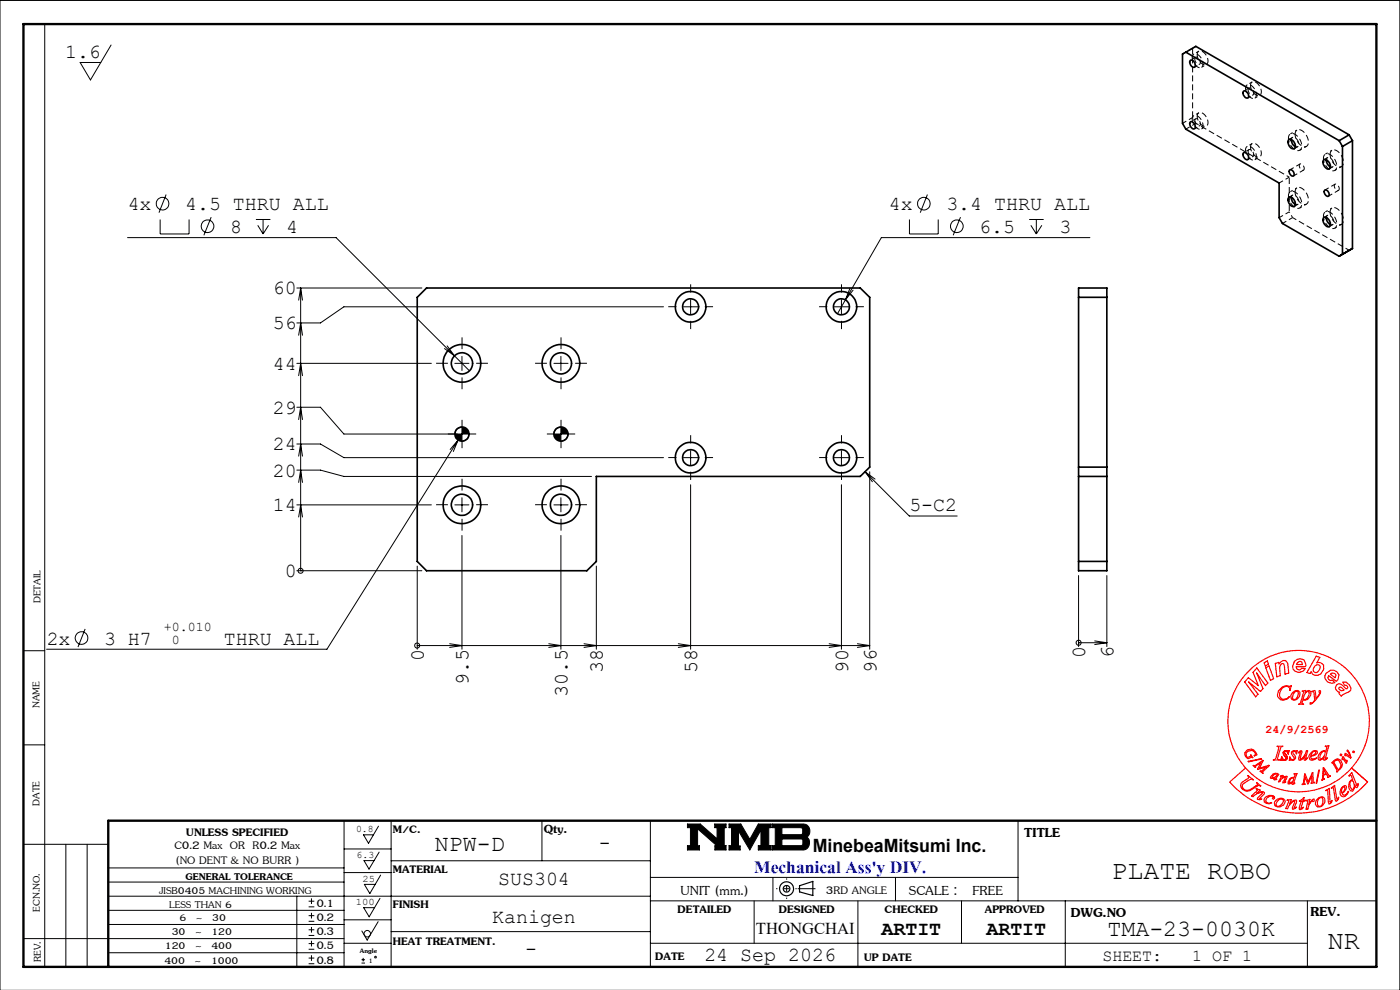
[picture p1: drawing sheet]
<svg xmlns="http://www.w3.org/2000/svg" width="297mm" height="210mm" viewBox="0 0 297 210" stroke-linecap="round" stroke-linejoin="round" font-family="sans-serif">
<g fill="none" stroke="#000" stroke-width=".21">
<path d="M9.5 5.1v200M23.6 9.6l-4.4 7.4-2.2-3.7h4.4M27.1 50.4h44.2l28.3 28.3M34 46.6v3h6.1v-3M35.2 41.3l-1.5 3.8M44.8 46.1l-1.5 3.8M54.3 46.6h3.1M54.7 47.8l1.1 1.8M55.8 46.6v3M57 47.8l-1.2 1.8M192.9 46.6v3h6.1v-3M196.7 41.3l-1.5 3.8"/>
<path d="M203.8 46.1l-1.6 3.8M218.3 46.6h3.1M218.7 47.8l1.2 1.8M219.9 46.6v3M221 47.8l-1.1 1.8M231.2 50.4h-44.2l-7.6 13.2M63 77.1h28.5M63 61.1h26.5M63.4 79.7l.4-2.6 .4 2.6M63.4 71.1l.4-2.6 .4 2.6M63.8 61.1v60M63.8 61.1l.4 2.6"/>
<path d="M63.8 61.1l-.4 2.6M94.9 73.4l1.5 2.1-2.1-1.6M96.5 77.1h3M98 75.6v3M117.5 77.1h3M119 75.6v3M140.8 65.1h-67.8l-5 3.4h-5M145 65.1h3M146.5 63.6v3M177 65.1h3M178.5 63.6v3M179.4 63.6l-1.7 3"/>
<path d="M180.3 61.2l-.9 2.4M181 61.6l-1.6 2M63 86.4h5l5 5.7h26.5a1.44 1.44 0 0 1-1.5 1.5v-3a1.49 1.49 0 0 0-1.5 1.5M63 94.2h5l5 2.9h67.8M63 99.7h5l5 1.4h52.5M63.4 89l.4-2.6 .4 2.6M63.4 96.8l.4-2.6 .4 2.6M97.2 93.3l-27.8 44.4h-59.5M97.2 93.3l-1.7 2M97.2 93.3l-1 2.5M98.8 90.8l-1.6 2.5M118 90.9l-.4 .6-.1 .6h3a1.5 1.5 0 0 1-1.5 1.5v-3z"/>
<path d="M145 97.1h3M146.5 95.6v3M177 97.1h3M178.5 95.6v3M63 107.1h28.5M63.4 109.7l.4-2.6 .4 2.6M63.4 102.3l.4-2.6 .4 2.6M96.5 107.1h3M98 105.6v3M98 113.6v24.1M117.5 107.1h3M119 105.6v3"/>
<path d="M119 113.6v24.1M146.5 102.8v34.9M178.5 102.8v34.9M183.5 100.1l2.1 1.5M183.5 100.1l1.6 2.1M183.5 100.1l9.4 9.4h10.2M184.5 100.1v37.6M5 138h4.5M18.1 133.4l-1.6 3.9M63 121.1h26.5M63.8 121.1h.1M88.5 136.9h.1"/>
<path d="M88.5 120.1v17.6M88.5 136.9h96M95.4 136.6l2.6 .3-2.6 .4M116.4 136.6l2.6 .3-2.6 .4M123.9 136.6l2.6 .3-2.6 .4M126.5 120.1v17.6M143.9 136.6l2.6 .3-2.6 .4M175.9 136.6l2.6 .3-2.6 .4M181.9 136.6l2.6 .3M184.5 136.9l-2.6 .4M228.8 136.3h.1M228.8 122.1v15.1"/>
<path d="M228.8 136.3h6M232.2 136l2.6 .3M234.8 122.1v15.1M234.8 136.3l-2.6 .4M5 158h4.5M5 179.1h18M14 179.1v26M18.5 179.1v26M73 174.1v31M80.3 175.3l-2.1 3.6-1.1-1.8h2.1M83 174.1v31M115 174.1v8.5"/>
<path d="M138 174.1v31M145.8 174.8h2.8l3.5 3.1v-2.3h-.5v-.8h2.4v.8h-.4v3.8h.4v.9h-2.3v-.9h.4l-4.1-3.6v3.6h.4v.9h-2.6v-.9h.7v-3.8h-.7zM154.7 174.8h2.5l1.9 3.2 1.8-3.2h2.7v.8h-.5v3.8h.5v.9h-2.7v-.9h.5v-3.3l-2.3 4.2-2.4-4v3.1h.3v.9h-2.3v-.9h.5v-3.8h-.5zM163.9 174.8h6.6a1.5 1.5 0 0 1 1.3 1.2 1.5 1.5 0 0 1-.7 1.6 1.48 1.48 0 0 1 .6 1.6 1.48 1.48 0 0 1-1.4 1.1h-6.4v-.9h.6v-3.8h-.6zM165.9 175.6h4.1l.3 .3v.9l-.3 .3h-4.1zM165.9 178h4.2l.2 .3v.8l-.3 .3h-4.1zM216 174.1v17M5 199.1h68M22.9 184.1h50.1M23 190.1h115M23 196.1h50M23 193.1h50"/>
<path d="M23 187.1h50M63 190.1v14.9M65.5 192.4h1.2M65.5 191.2h1.2M65.5 195.4h1.2M65.5 194.2h1.2M65.5 198.4h1.2M65.5 197.2h1.2M66.1 190.6v1.2M66.1 193.6v1.2M66.1 196.6v1.2M66.1 199.6v1.2"/>
<path d="M73 195.1h10M73 185.1h10M73 180.1h10M80.2 195.5l-2.3 3.9-1.1-1.9M80.4 180.8l-2.1 3.6-1.1-1.8h2.1M80.6 190.6l-2.3 3.9-1.1-2h2.2M80.8 185.6l-2.3 3.9-1.2-1.9h2.3M83 197.6h55M83 182.6h55M138 186.1h78M138 191.1h154M160 191.1v9"/>
<path d="M164 186.1v5M182 191.1v14M190 186.1v5M204 191.1v9M226 191.1v13.9M277.4 191.1v13.9M0 210.1v-210h297v210M23 202.1h50M65.5 201.4h1.2M65.5 200.2h1.2M65.5 204.4h1.2M65.5 203.2h1.2"/>
<path d="M66.1 202.6v1.2M73 200.1h10M76.7 204.3h.7M76.7 203.6h.7M77 203.2v.7M138 200.1h139.4"/>
<circle cx="34.5" cy="43.2" r="1.34"/>
<circle cx="44" cy="48" r="1.34"/>
<circle cx="196" cy="43.2" r="1.34"/>
<circle cx="203" cy="48" r="1.34"/>
<circle cx="17.3" cy="135.4" r="1.34"/>
<circle cx="63.8" cy="121.1" r=".54"/>
<circle cx="88.5" cy="136.9" r=".53"/>
<circle cx="228.8" cy="136.3" r=".53"/>
<circle cx="77.9" cy="198.1" r=".68"/>
<circle cx="79.7" cy="203" r=".17"/>
</g>
<g fill="none" stroke="#000" stroke-width=".25">
<path d="M169.6 187.9l2.8-.9v3l-2.8-.8z"/>
<circle cx="166.9" cy="188.5" r=".7"/>
<circle cx="166.9" cy="188.5" r="1.48"/>
</g>
<path d="M164.6 188.5h4.4M166.9 186.3v4.4" fill="none" stroke="#000" stroke-width=".21" stroke-dasharray="15.2 1.3 1.3 1.3" stroke-dashoffset="15" stroke-linecap="butt"/>
<g fill="none" stroke="#000" stroke-width=".21" stroke-dasharray="15.2 1.3 1.3 1.3" stroke-linecap="butt">
<path d="M95 77.1h-2.5M98 74.1v-2.5M101 77.1h2.5M116 77.1h-2.5M119 74.1v-2.5M122 77.1h2.5M143.5 65.1h-1.7M146.5 62.1v-1.8M146.5 68.1v1.7M149.5 65.1h1.8M175.5 65.1h-1.7M178.5 62.1v-1.8"/>
<path d="M178.5 68.1v1.7M181.5 65.1h1.8M96.5 92.1h-1.5M98 80.1v2.5M98 90.6v-1.5M98 93.6v1.5M99.5 92.1h1.5M117.5 92.1h-1.5M119 80.1v2.5M119 90.6v-1.5M119 93.6v1.5M120.5 92.1h1.5"/>
<path d="M143.5 97.1h-1.7M146.5 94.1v-1.8M149.5 97.1h1.8M175.5 97.1h-1.7M178.5 94.1v-1.8M181.5 97.1h1.8M95 107.1h-2.5M98 104.1v-2.5M98 110.1v2.5M101 107.1h2.5M116 107.1h-2.5M119 104.1v-2.5"/>
<path d="M119 110.1v2.5M122 107.1h2.5M146.5 100.1v1.7M178.5 100.1v1.7M169.2 188.5h3.8"/>
</g>
<path d="M5 5.1h287v200h-287zM292 174.1h-269v31" fill="none" stroke="#000" stroke-width=".5"/>
<path d="M145.8 174.8v.8h.7v3.8h-.7v.9h2.6v-.9h-.4v-3.6l4.1 3.6h-.4v.9h2.3v-.9h-.4v-3.8h.4v-.8h-2.4v.8h.5v2.3l-3.5-3.1zM154.7 174.8v.8h.5v3.8h-.5v.9h2.3v-.9h-.3v-3.1l2.4 4 2.3-4.2v3.3h-.5v.9h2.7v-.9h-.5v-3.8h.5v-.8h-2.7l-1.8 3.2-1.9-3.2zM165.9 178h4.2l.2 .2v.9l-.3 .3h-4.1zM163.9 174.8v.8h.6v3.8h-.6v.9h6.8l.8-.6 .2-.8-.1-.9-.5-.4a1.49 1.49 0 0 0 .7-1.6 1.49 1.49 0 0 0-1.3-1.2zM165.9 175.6h4.1l.3 .3v.9l-.3 .3h-4.1z" fill-rule="evenodd" fill="#000"/>
<g fill="none" stroke="#000" stroke-width=".35">
<path d="M251.6 11.1l-.7 .4v14.7l.7 1.2 19.8 11.4v7.4l.7 1.2 12 7M251.6 11.1l32.5 18.7M251.6 11.1l2.1-1.3 32.5 18.8M252.4 12.9a.82 .82 0 0 1 1 .1 .82 .82 0 0 1 .2 .9 .5 .5 0 0 1-.6 .4 .5 .5 0 0 1-.4-.5l-.2-.6zM263.7 19.4a.6 .6 0 0 1 1 .4 .51 .51 0 0 1 .2 .7 .51 .51 0 0 1-.6 .2 1.21 1.21 0 0 1-.6-1.3zM252.4 26a.89 .89 0 0 1 1 .2 .89 .89 0 0 1 .1 1 .78 .78 0 0 1-1.1-.8zM263.8 32.4a.9 .9 0 0 1 .9 .5 .9 .9 0 0 1-.1 1 1.12 1.12 0 0 1-.8-1.5zM273.4 29.6a1.27 1.27 0 0 1 1.1 2 1.34 1.34 0 0 1-1.1-2zM273.6 36a.85 .85 0 0 1 .8 .5 .85 .85 0 0 1 0 .9 .92 .92 0 0 1-.8-1.4zM273.9 29.6v.1a1.71 1.71 0 0 0 .9 1.4M280.8 34a1.12 1.12 0 0 1 1.4 1.2 .56 .56 0 0 1-.4 .7 .56 .56 0 0 1-.7-.4 1.33 1.33 0 0 1-.3-1.5zM281.4 33.9a1.77 1.77 0 0 0 .8 1.5"/>
<path d="M284.1 29.8l.7 1.3M284.8 31.1v22.8M286.2 28.6l-2.1 1.2M286.2 28.6l.7 1.2M286.9 29.8l-2.1 1.3M286.9 29.8v22.9M273.4 41.8a1.27 1.27 0 0 1 1.1 2 1.34 1.34 0 0 1-1.1-2zM273.9 41.8v.1a1.6 1.6 0 0 0 .9 1.4M280.8 46.2a1.12 1.12 0 0 1 1.4 1.3 .56 .56 0 0 1-.4 .6 .56 .56 0 0 1-.7-.4 1.33 1.33 0 0 1-.3-1.5zM281 40.3a.8 .8 0 0 1 .8 .5 .8 .8 0 0 1-.1 .9 .93 .93 0 0 1-.7-1.4zM281.4 46.1a1.77 1.77 0 0 0 .8 1.6M284.8 53.9l-.7 .5"/>
<path d="M286.9 52.7l-2.8 1.7M286.9 52.7l-2.1 1.2M88.5 63.1l2-2h92l2 2v36l-2 2h-56v18l-2 2h-34l-2-2zM228.8 61.1h6v60h-6zM228.8 63.1h6M228.8 99.1h6M228.8 101.1h6M228.8 119.1h6"/>
<circle cx="98" cy="77.1" r="4"/>
<circle cx="98" cy="77.1" r="2.25"/>
<circle cx="119" cy="77.1" r="2.25"/>
<circle cx="119" cy="77.1" r="4"/>
<circle cx="146.5" cy="65.1" r="1.7"/>
<circle cx="146.5" cy="65.1" r="3.3"/>
<circle cx="178.5" cy="65.1" r="1.7"/>
<circle cx="178.5" cy="65.1" r="3.3"/>
<circle cx="98" cy="92.1" r="1.48"/>
<circle cx="119" cy="92.1" r="1.5"/>
<circle cx="146.5" cy="97.1" r="1.7"/>
<circle cx="146.5" cy="97.1" r="3.3"/>
<circle cx="178.5" cy="97.1" r="1.7"/>
<circle cx="178.5" cy="97.1" r="3.3"/>
<circle cx="98" cy="107.1" r="4"/>
<circle cx="98" cy="107.1" r="2.26"/>
<circle cx="119" cy="107.1" r="2.26"/>
<circle cx="119" cy="107.1" r="4"/>
</g>
<g fill="none" stroke="#000" stroke-width=".21" stroke-dasharray="1.3 .6" stroke-dashoffset=".4" stroke-linecap="butt">
<path d="M250.9 11.5l2.1-1.3M252.9 12.2a.79 .79 0 0 1 .6-.8 .79 .79 0 0 1 .9 .4 1.83 1.83 0 0 1 .5 2.5 1.9 1.9 0 0 1-2-2.1M253 10.2l.7-.4M253.5 12.5a.47 .47 0 0 1 .4-.4 .47 .47 0 0 1 .5 .4 .59 .59 0 0 1 .3 .7 .59 .59 0 0 1-.5 .4 1.29 1.29 0 0 1-.7-1.1M254 11.6a.79 .79 0 0 1 .6-.8 .79 .79 0 0 1 .9 .4 1.83 1.83 0 0 1 .4 2.5 1.9 1.9 0 0 1-1.9-2.1M264.2 18.8a.79 .79 0 0 1 .6-.9 .79 .79 0 0 1 .9 .5 1.83 1.83 0 0 1 .5 2.4 1.9 1.9 0 0 1-2-2M264.8 19.1a.47 .47 0 0 1 .4-.5 .47 .47 0 0 1 .5 .4 .59 .59 0 0 1 .3 .7 .59 .59 0 0 1-.5 .5 1.29 1.29 0 0 1-.7-1.1M265.3 18.1a.79 .79 0 0 1 .6-.8 .79 .79 0 0 1 .9 .4 1.83 1.83 0 0 1 .4 2.5 1.9 1.9 0 0 1-1.9-2.1M251.6 27.4l2.1-1.2M252.9 25.3a.79 .79 0 0 1 .6-.9 .79 .79 0 0 1 .9 .5 1.83 1.83 0 0 1 .5 2.5 1.9 1.9 0 0 1-2-2.1M253 24.9l-2.1 1.3M253.5 25.6a.47 .47 0 0 1 .4-.5 .47 .47 0 0 1 .5 .5 .59 .59 0 0 1 .3 .6 .59 .59 0 0 1-.5 .5 1.29 1.29 0 0 1-.7-1.1"/>
<path d="M254 24.7a.79 .79 0 0 1 .6-.9 .79 .79 0 0 1 .9 .5 1.83 1.83 0 0 1 .4 2.4 1.9 1.9 0 0 1-1.9-2M264.2 31.8a.79 .79 0 0 1 .6-.8 .79 .79 0 0 1 .9 .4 1.83 1.83 0 0 1 .5 2.5 1.9 1.9 0 0 1-2-2.1M264.8 32.1a.47 .47 0 0 1 .4-.4 .47 .47 0 0 1 .5 .4 .59 .59 0 0 1 .3 .7 .59 .59 0 0 1-.5 .4 1.29 1.29 0 0 1-.7-1.1M265.3 31.2a.79 .79 0 0 1 .6-.8 .79 .79 0 0 1 .9 .4 1.83 1.83 0 0 1 .4 2.5 1.9 1.9 0 0 1-1.9-2.1M271.4 38.8l2.1-1.2M273.3 29.3a.94 .94 0 0 1 .7-1 .94 .94 0 0 1 1.1 .4 2.46 2.46 0 0 1 .8 3.1 1.53 1.53 0 0 1-2.1-1l-.5-1.5M274.2 29.2l-.7 .4M274.4 37.3l2.1-1.2M274.6 31.5l.7-.4M274.7 28.5a.94 .94 0 0 1 .7-1 .94 .94 0 0 1 1.1 .4 2.46 2.46 0 0 1 .8 3 1.53 1.53 0 0 1-2.1-.9l-.5-1.5M275.8 34.8l-2.1 1.2M280.8 33.6a.94 .94 0 0 1 .6-1 .94 .94 0 0 1 1.1 .4 2.46 2.46 0 0 1 .8 3 1.53 1.53 0 0 1-2.1-.9l-.4-1.5"/>
<path d="M281.6 33.4l-.7 .5M282 35.8l.7-.4M282.2 32.8a.94 .94 0 0 1 .6-1 .94 .94 0 0 1 1.1 .4 2.46 2.46 0 0 1 .8 3 1.53 1.53 0 0 1-2.1-.9l-.4-1.5M283.2 39.1l-2.1 1.2M272.1 47.4l2.1-1.2M273.3 41.6a.94 .94 0 0 1 .7-1.1 .94 .94 0 0 1 1.1 .5 2.46 2.46 0 0 1 .8 3 1.53 1.53 0 0 1-2.1-1l-.5-1.4M273.5 44.9l-2.1 1.3M274.2 41.4l-.7 .4M274.2 46.2l12 6.9M274.6 43.8l.7-.4M274.7 40.7a.94 .94 0 0 1 .7-1 .94 .94 0 0 1 1.1 .5 2.46 2.46 0 0 1 .8 3 1.53 1.53 0 0 1-2.1-1l-.5-1.5M280.8 45.8a.94 .94 0 0 1 .6-1 .94 .94 0 0 1 1.1 .5 2.46 2.46 0 0 1 .8 3 1.53 1.53 0 0 1-2.1-1l-.4-1.5"/>
<path d="M281.6 45.7l-.7 .4M281.8 41.6l2.2-1.2M282 48l.7-.4M282.2 45a.94 .94 0 0 1 .6-1 .94 .94 0 0 1 1.1 .5 2.46 2.46 0 0 1 .8 3 1.53 1.53 0 0 1-2.1-1l-.4-1.5"/>
</g>
<g fill="none" stroke="#000" stroke-width=".21" stroke-dasharray="1.3 .6" stroke-dashoffset=".6" stroke-linecap="butt">
<path d="M253.4 14.2l1.1-.6M253.6 12.1l-1 .7M254.3 10.9l-1 .6M254.9 14.3l1-.6M265 18.7l-1.1 .6M265.6 17.4l-1 .6M253.4 27.3l1.1-.6M253.6 25.2l-1 .6M253.7 26.2l19.8 11.4M254.3 23.9l-1 .6M254.9 27.4l1-.7M264.7 20.8l1.1-.6"/>
<path d="M264.7 33.8l1.1-.6M265 31.7l-1.1 .7M265.6 30.5l-1 .6M266.2 20.8l1-.6M266.2 33.9l1-.6M274 29.6a.55 .55 0 0 1 .4-.5 .55 .55 0 0 1 .6 .3 1.04 1.04 0 0 1 .1 1.8l-.3-.1M281.4 33.9a.55 .55 0 0 1 .4-.5 .55 .55 0 0 1 .6 .3 1.04 1.04 0 0 1 .2 1.7h-.3M274 41.8a.55 .55 0 0 1 .4-.5 .55 .55 0 0 1 .6 .4 1.04 1.04 0 0 1 .1 1.7l-.3-.1M281.4 46.1a.55 .55 0 0 1 .4-.5 .55 .55 0 0 1 .6 .3 1.04 1.04 0 0 1 .2 1.8l-.3-.1"/>
</g>
<path d="M253.7 26.2l-.7-1.3M275.6 35.1a.4 .4 0 0 1 .4-.4 .4 .4 0 0 1 .4 .4 .56 .56 0 0 1 .3 .5 .56 .56 0 0 1-.4 .5 1.1 1.1 0 0 1-.7-1M283.1 39.4a.4 .4 0 0 1 .3-.4 .4 .4 0 0 1 .4 .3 .56 .56 0 0 1 .4 .6 .56 .56 0 0 1-.5 .5 1.1 1.1 0 0 1-.6-1M274.2 46.2l-.7-1.3" fill="none" stroke="#000" stroke-width=".21" stroke-dasharray="1.3 .6" stroke-dashoffset=".7" stroke-linecap="butt"/>
<path d="M273.5 37.6v7.3" fill="none" stroke="#000" stroke-width=".21" stroke-dasharray="1.3 .6" stroke-dashoffset="-.2" stroke-linecap="butt"/>
<path d="M253 10.2v14.7" fill="none" stroke="#000" stroke-width=".21" stroke-dasharray="1.3 .6" stroke-linecap="butt"/>
<path d="M275.2 27.6l-1.5 .8M275.2 39.8l-1.5 .8M275.7 31.9l1.5-.9M282.6 31.9l-1.4 .8M283.2 36.1l1.4-.8M275.7 44.1l1.5-.8M282.6 44.1l-1.4 .8M283.2 48.4l1.4-.8" fill="none" stroke="#000" stroke-width=".21" stroke-dasharray="1.3 .6" stroke-dashoffset=".8" stroke-linecap="butt"/>
<g fill="none" stroke="#f00" stroke-width=".25">
<path d="M279.2 139.2l.8 .2-.7 1.2h.9l.6 .4v1l-.6 .9-.6 .4h-.7l-.5-.3-.2-.6-.3 .5-.7-.2zM264.6 159.1l.9-.2a1.82 1.82 0 0 1 1.2 1.3l-.6 .1 .2-.4-.1-.3-.6-.4-.8 .1-.4 .4v.7l.3 .2 .7-.2v-.2l.4 .5-.2-.1-.8 .3-.6-.5-.1-.7zM266.6 141.7l2.4 3.2-.5 .5-1.9-2.6 1.3 3.3-.5 .6-2.5-2 2 2.5-.5 .6-2.3-3.1 .7-1 2.1 1.7-1.1-2.8zM268.2 140.6l.7-.4 .2 .7-.7 .4zM268.5 141.7l.7-.5 1 2.8-.7 .3zM270.5 140.7l.8-.2v.4l.9-.8h.5a2.84 2.84 0 0 1 .7 2.7l-.8 .2-.1-1.6a.46 .46 0 0 0-.1-.5 .46 .46 0 0 0-.5-.1l-.4 .7 .1 1.8-.7 .3zM271 158.3h1.1l-.4 .2-.6 2.1-.1 .4 .4 .1-1.3 .1 .4-.1 .2-.5 .6-2.1zM272 145.7l.4-.2h1.5l-.3 .9a.67 .67 0 0 0-.2-.7 .67 .67 0 0 0-.8 0 1.52 1.52 0 0 0-.6 2.6 1.44 1.44 0 0 0 1.6-.5l-.5 .5-.8 .2-.6-.1-.6-.5-.1-.5 .2-.9zM272.4 159.4l1-.2-.1 .7-.1-.3-.4-.3-.3 .3 .6 1.1a.84 .84 0 0 1-1.2 .5l-.2 .1 .2-.7 .1 .4 .5 .1 .3-.1v-.3l-.6-.8zM274.1 159.4l1-.2v.7l-.2-.3-.3-.3-.4 .3 .7 1.1a.88 .88 0 0 1-1.3 .5l-.1 .1 .1-.7 .2 .4 .4 .1 .3-.1v-.3l-.5-.8zM274.2 146.9a.84 .84 0 0 1 .9-.4 .84 .84 0 0 1 .7 .7 1.43 1.43 0 0 1-1.3 1.3l-.5-.1a1.08 1.08 0 0 1 .2-1.5zM274.6 140.3l.6-.4 .7-.2 .7 .3 .4 .9v.5h-2l.1 .5 .5 .2 .6-.4 .7 .1-.5 .6-.8 .3-.9-.3-.4-.5-.1-.6z"/>
<path d="M274.7 146.7l.4-.1 .3 .1a1.47 1.47 0 0 1-.8 1.7l-.4-.1a1.74 1.74 0 0 1 .5-1.6zM275.1 159.2h.1M275.2 140.5l.6-.2 .4 .1 .1 .6h-1.2zM275.6 159.5l.4-.3 .2 .2-.3 1.6a2.27 2.27 0 0 0 1.2-1.7h.3l-.4 1.7 .4-.2-.6 .5-.2-.3 .3-.8a1.21 1.21 0 0 1-1.3 1 1.61 1.61 0 0 1 .2-1.5v-.2l-.3 .2zM276.3 146.6l.7-.1-.1 .5 .7-.5 .4 .1a1.38 1.38 0 0 1-1.4 1.9l-.2-.1-.2 .6v.3l.3 .1h-1l.4-.3 .6-2.2v-.2zM277.1 146.8l.4-.2a.59 .59 0 0 1 .2 .9l-.4 .6-.5 .3-.3-.1 .3-1.1zM278.3 146.6l.6-.1 .3 1.7 .8-1.2a.22 .22 0 0 1-.2-.3 .22 .22 0 0 1 .3-.1 4.5 4.5 0 0 1-2.1 2.8l-.1-.3 .2-.1 .2 .2 .6-.7-.2-1.6zM278.4 159.7l.5-.4 .3 .3a1.25 1.25 0 0 1-1.1 .7zM278.4 159.4l-.3 .3a1 1 0 0 0-.2 1.4 1.08 1.08 0 0 0 1.4-.4l-.7 .3-.4-.1-.1-.5 .7-.1a.76 .76 0 0 0 .6-.9 .9 .9 0 0 0-1 0M278.9 141.3l.4-.3h.5l.2 .3 .1 .5-.5 .6-.3 .3h-.4l-.3-.3v-.5zM280.5 159.5l.3-.2 .3 .1a1.43 1.43 0 0 1-1 1.6 1.17 1.17 0 0 1 .4-1.5zM281.2 158.3l.7-.1-.8 2.8h.1l.4-.2-.2 .3-.6 .1 .1-.7-.3 .5-.7 .2a1.31 1.31 0 0 1 1.2-1.9l.1 .1 .2-.7a.23 .23 0 0 0 .1-.3 .23 .23 0 0 0-.3 0z"/>
<path d="M281.3 142.8l.9-.6h.7l.7 .3 .5 .6-.3 1-.3 .4-1.6-1.2-.2 .5 .2 .4 .8 .1 .5 .5-.7 .1-.9-.2-.5-.8v-.5zM282.2 143l.4-.2 .6 .1 .2 .3-.1 .5zM283.6 145.2a1 1 0 0 1 1.5 .4l.5 .6 .2-.2v-.5l-.5-.1-.5-.7h.8l.7 .6 .3 .7a1.68 1.68 0 0 1-1.4 1.2l-.7 .5-.4-.6 .2-.2-.8-.5-.2-.5zM284.1 145.8a1.03 1.03 0 0 1 1.1 .6l-.6 .1-.5-.2zM285.8 159.2l.2-.1 .2 .5 .3 1.2-1.1-.7v.3v-.6l1 .6zM287 159.4h.3l-.1 .3-.3-.1zM264.2 162.9a15 15 0 0 1 .9-20.8 15 15 0 0 1 20.8 0 15 15 0 0 1 .8 20.8M264.2 162.9l-3.3 3a19.5 19.5 0 0 0 29.2 0l-3.4-3M264.2 162.9a15 15 0 0 0 22.5 0M264.7 164.6l1.2 .8-.5-.1-1.3 .7a.81 .81 0 0 0-.6 .8 .81 .81 0 0 0 .7 .8 2.71 2.71 0 0 0 2.4-1l.2-.1-.2-.5 .9 .7-.7-.1-1.1 .8a1.49 1.49 0 0 1-1.5 .4 1.49 1.49 0 0 1-1-1.3l.3-.6 1.4-.9zM264.8 161.5l2.7-.6 .1 .1-2.7 .6zM265.9 162.4h.4l1.6-1.1-.7 1.6 2.1-.5-1.5 1.4 .1 .3-.6-.5h.3l1-.9-1.8 .5 .6-1.4-1.1 .7v.3z"/>
<path d="M266.5 167.3l.8 .3-.7 .7a1.62 1.62 0 0 1 1.7-.2l-.2 .4-1 1h.6l-.9 .1-.1-.2 1.1-1.2a2.19 2.19 0 0 0-2 .8l-.3-.2 1.3-1.2zM268.3 169.3l.3-.3a1.34 1.34 0 0 1 1.8 .1l-.2 .4a.25 .25 0 0 1-.2-.2 .25 .25 0 0 1 .2-.3 1.14 1.14 0 0 0-1.7 1 1.19 1.19 0 0 0 1.3 .3l-.5 .2-.7-.1-.4-.3-.1-.5zM270.1 164.2l.9-.1 .3 .2-.7 .9 .3 .1-.6 .1 .2-.4-1 .1 .1-.4zM270.3 164.4l.2-.2h.4a.9 .9 0 0 1-1.1 .8zM270.7 169.7a1.06 1.06 0 0 1 1.1-.4 1.06 1.06 0 0 1 .8 .9 1.4 1.4 0 0 1-2.1 .7l-.2-.6zM271.1 169.8l.5-.3h.4l.2 .1a1.3 1.3 0 0 1-1.2 1.5l-.3-.3v-.2zM271.6 164.6l.6-.1-.2 .6 1-.5v.1l-.5 1.1 .3 .1-.6 .2-.1-.2 .6-1.1a1.46 1.46 0 0 0-1.2 1h-.3l.7-1.1zM272.5 165.8v.1M273.1 169.7l.9-.1-.5 1 .3-.3a1.22 1.22 0 0 1 1.2-.6l.1 .3-.6 1.4 .1 .1 .5-.3-.8 .5-.2-.2 .6-1.5a2.01 2.01 0 0 0-1.5 1.5h-.4l.6-1.6zM273.9 165.1h.5a.85 .85 0 0 1-.9 1zM274.6 164.1h.5l-.7 2h.3l-.6 .3 .1-.5-.9 .4-.1-.3 .3-.7 .4-.3h.6l.2-.6zM275.7 169.9l.5-.3 .3-.4v.6l.4-.1-.1 .2h-.4l-.4 1.6 .5-.3-.7 .6-.2-.3 .4-1.6z"/>
<path d="M276.8 164.1l-.3 2-.2 .3h.6l-.3-.3 .2-1.3 .7 1.5 .8-1.7-.1 1.5 .6-.1-.2-.1-.1-2-1 1.9-.6-1.7M277 169.8l.9-.2-.3 1.1 .8-1.1 .4-.1v.1l-.1 .4-.4-.1-.3 .4-.5 1.3-.4 .1 .3-1.8zM279.5 169.4a.85 .85 0 0 1 .8-.4 .85 .85 0 0 1 .8 .5 1.39 1.39 0 0 1-1.6 1.7l-.4-.5a1.29 1.29 0 0 1 .4-1.3zM279.8 163.4h.1l-.7 2.7zM279.8 169.4l.3-.2h.4a1.31 1.31 0 0 1-.5 1.9l-.3-.1a1.39 1.39 0 0 1 .1-1.6zM280.7 162.9l1.2 1.6 .3 .1-.5 .3v-.3l-.3-.4h-.2l-.5 .4v.4l.3 .3-.5 .2zM280.8 163.3l.5 .7-.6 .3zM281.3 167.7l.7-.5 .2 3 .4-.4-.5 .8-.2-.1-.1-.4-.1-2.4zM282.4 167.1l.7-.5 .6 3 .3-.5-.4 .8h-.3l-.4-2.8zM282.5 161.8l1.2-.9 .7 .3 .4 .9-.1 .6-1.1 1.1v-.4l-.8-1.5zM283.1 161.5l.7-.3 .4 .3 .3 .8-.4 .9h-.3l-.8-1.4zM284.3 160h.3v.3h-.2z"/>
<path d="M284.7 167.1l.8-.5a.59 .59 0 0 1 0 .9l-.8 .8 .3 .4 .5-.1 .5-.8 .1 .1-.2 .5-.5 .5-.5 .1-.5-.2a1.47 1.47 0 0 1 .3-1.7zM284.7 167.2l.5-.3a.92 .92 0 0 1-.5 1.3zM284.8 160.9v.2l-.1-.2 .2-.4 .7 1 .2-.2-.1 .6-.2-.1-.6-.9M284.8 160.9h.1M286.6 165.7l.2-.1a1.51 1.51 0 0 1 .3 1.8l-.3 .1a1.38 1.38 0 0 1-.2-1.8zM286.8 163.9l1.1 2.8 .2-.5-.2 .8h-.2l-.3-.6v.6l-.3 .7a.47 .47 0 0 1-.7-.1 1.68 1.68 0 0 1 .3-2.2h.3l-.3-.7a.23 .23 0 0 0-.2-.3 .23 .23 0 0 0-.3 .2z"/>
</g>
<path d="M117.5 92.1a1.44 1.44 0 0 0 1.5 1.5v-1.5zM119 90.6v1.5h1.5a1.5 1.5 0 0 0-1.5-1.5zM96.5 92.1a1.5 1.5 0 0 0 1.5 1.5v-1.5zM98 90.6v1.5h1.5a1.44 1.44 0 0 0-1.5-1.5z" fill="#000"/>
<text font-size="5.6" fill="#00f" x="160" y="185.2">Mechanical Ass'y DIV.</text>
<g font-size="5.6">
<text x="235.8" y="186.4">PLATE ROBO</text>
<text x="281.7" y="201.2">NR</text>
</g>
<g font-size="4.9">
<text x="92.3" y="180.4">NPW-D</text>
<text x="234.9" y="198.5">TMA-23-0030K</text>
</g>
<g font-size="4.2">
<text x="13.8" y="12.3">1.6</text>
<text x="27.1" y="44.6">4x</text>
<text x="39.3" y="44.6">4.5 THRU ALL</text>
<text x="188.6" y="44.6">4x</text>
<text x="200.8" y="44.6">3.4 THRU ALL</text>
<text x="48.8" y="49.4">8</text>
<text x="60.7" y="49.4">4</text>
<text x="207.8" y="49.4">6.5</text>
<text x="224.8" y="49.4">3</text>
<text x="57.9" y="62.5">60</text>
<text x="57.9" y="69.9">56</text>
<text x="57.9" y="78.5">44</text>
<text x="57.9" y="87.8">29</text>
<text x="57.9" y="95.5">24</text>
<text x="57.9" y="101.1">20</text>
<text x="57.9" y="108.5">14</text>
<text x="192.9" y="108.5">5-C2</text>
<text x="60.4" y="122.5">0</text>
<text x="9.9" y="136.7">2x</text>
<text x="22.1" y="136.7">3 H7</text>
<text x="47.5" y="136.7">THRU ALL</text>
<text x="89.9" y="140.3" transform="rotate(-90 89.9 140.3)">0</text>
<text x="127.9" y="142.8" transform="rotate(-90 127.9 142.8)">38</text>
<text x="147.9" y="142.8" transform="rotate(-90 147.9 142.8)">58</text>
<text x="179.9" y="142.8" transform="rotate(-90 179.9 142.8)">90</text>
<text x="185.9" y="142.8" transform="rotate(-90 185.9 142.8)">96</text>
<text x="230.2" y="139.7" transform="rotate(-90 230.2 139.7)">0</text>
<text x="236.2" y="139.7" transform="rotate(-90 236.2 139.7)">6</text>
<text x="99.4" y="145.3" transform="rotate(-90 99.4 145.3)">9.5</text>
<text x="120.4" y="147.9" transform="rotate(-90 120.4 147.9)">30.5</text>
<text x="127.1" y="180">-</text>
<text x="217.3" y="177.6">TITLE</text>
<text x="105.7" y="187.8">SUS304</text>
<text x="144.4" y="189.8">UNIT (mm.)</text>
<text x="192.8" y="189.8">SCALE :</text>
<text x="206.3" y="189.8">FREE</text>
<text x="104.4" y="195.8">Kanigen</text>
<text x="227.2" y="194.4">DWG.NO</text>
<text x="278" y="194.3">REV.</text>
<text x="111.4" y="202.5">-</text>
<text x="149.4" y="203.9">24 Sep 2026</text>
<text x="187" y="198.3">ARTIT</text>
<text x="209.3" y="198.3">ARTIT</text>
</g>
<g font-size="3.9">
<text x="115.3" y="176.8">Qty.</text>
<text x="172.4" y="180.7">MinebeaMitsumi Inc.</text>
</g>
<g font-size="3.5">
<text x="39.5" y="177.3">UNLESS SPECIFIED</text>
<text x="83.3" y="176.7">M/C.</text>
<text x="37" y="180.2">C0.2 Max OR R0.2 Max</text>
<text x="37.2" y="183.3">(NO DENT &amp; NO BURR )</text>
<text x="83.3" y="185.2">MATERIAL</text>
<text x="175.2" y="189.7">3RD ANGLE</text>
<text x="67.1" y="192.3">0.1</text>
<text x="67.1" y="195.4">0.2</text>
<text x="83.3" y="192.6">FINISH</text>
<text x="143.8" y="193.8">DETAILED</text>
<text x="165.2" y="193.8">DESIGNED</text>
<text x="187.7" y="193.8">CHECKED</text>
<text x="208.9" y="193.8">APPROVED</text>
<text x="67.1" y="198.4">0.3</text>
<text x="67.1" y="201.3">0.5</text>
<text x="83.3" y="200.5">HEAT TREATMENT.</text>
<text x="139" y="203.7">DATE</text>
<text x="160.4" y="198">THONGCHAI</text>
<text x="183.3" y="203.9">UP DATE</text>
<text x="233.9" y="203.8">SHEET:</text>
<text x="252.9" y="203.8">1 OF 1</text>
<text x="67.1" y="204.4">0.8</text>
</g>
<g font-size="3.2">
<text x="8.6" y="127.9" transform="rotate(-90 8.6 127.9)">DETAIL</text>
<text x="8.4" y="150.2" transform="rotate(-90 8.4 150.2)">NAME</text>
<text x="8.4" y="171" transform="rotate(-90 8.4 171)">DATE</text>
<text x="33.8" y="189.5">JISB0405 MACHINING WORKING</text>
<text x="39.4" y="186.6">GENERAL TOLERANCE</text>
<text x="8.4" y="193.4" transform="rotate(-90 8.4 193.4)">ECN.NO.</text>
<text x="35.9" y="192.7">LESS THAN 6</text>
<text x="38.1" y="195.3">6 ~ 30</text>
<text x="35" y="201.3">120 ~ 400</text>
<text x="36.4" y="198.3">30 ~ 120</text>
<text x="8.7" y="204.1" transform="rotate(-90 8.7 204.1)">REV.</text>
<text x="34.9" y="204.5">400 ~ 1000</text>
</g>
<g font-size="2.8">
<text x="34.8" y="133.8">+0.010</text>
<text x="36.5" y="136.6">0</text>
</g>
<text font-size="2.5" fill="#f00" x="268.5" y="155.4">24/9/2569</text>
<g font-size="2.1">
<text x="75.5" y="176.6">0.8</text>
<text x="75.7" y="182">6.3</text>
<text x="76.9" y="187.1">25</text>
<text x="75.5" y="192">100</text>
<text x="76.4" y="202.2">Angle</text>
<text x="78.2" y="204.3">1</text>
</g>
</svg>
